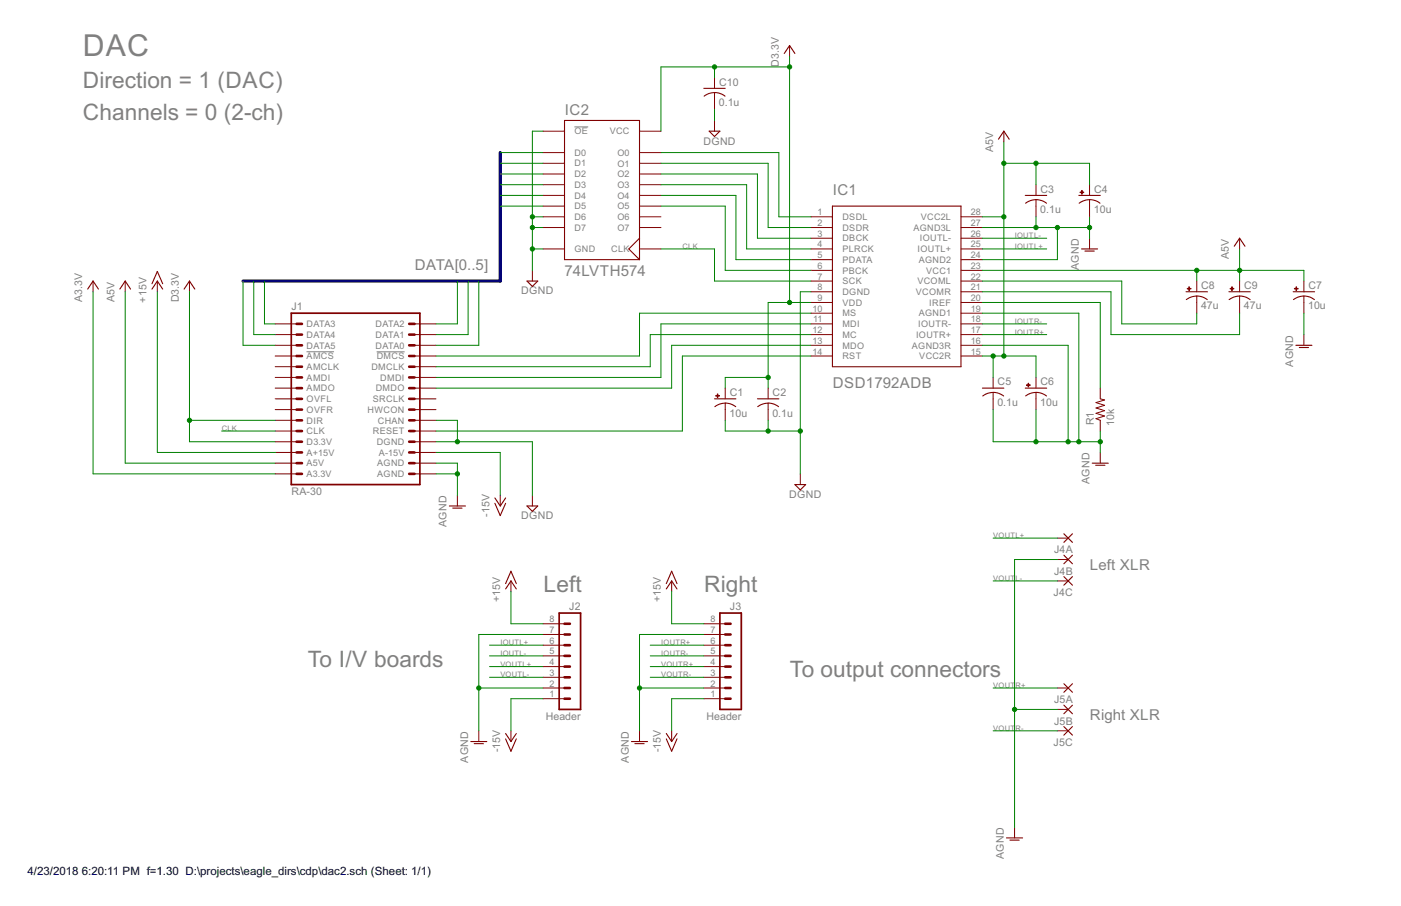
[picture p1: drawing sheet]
<svg xmlns="http://www.w3.org/2000/svg" width="432mm" height="279mm" viewBox="0 0 432 279" stroke-linecap="round" stroke-linejoin="round" font-family="sans-serif">
<g fill="#808080" stroke="#808080" stroke-width=".31">
<path d="M94.5 108.5h8.5z"/>
<path d="M116.1 108.5h8.6z"/>
<path d="M177 39.1h4.3z"/>
</g>
<g fill="#800000" stroke="#800000" stroke-width=".31">
<path d="M84.8 103.2h6.6z"/>
<path d="M84.8 106.5h6.6z"/>
<path d="M84.8 109.8h6.6z"/>
<path d="M84.8 113.1h6.6z"/>
<path d="M84.8 116.4h6.6z"/>
<path d="M84.8 119.7h6.6z"/>
<path d="M84.8 123h6.6z"/>
<path d="M84.8 126.3h6.6z"/>
<path d="M84.8 129.6h6.6z"/>
<path d="M84.8 132.9h6.6z"/>
<path d="M84.8 136.2h6.6z"/>
<path d="M84.8 139.5h6.6z"/>
<path d="M84.8 142.8h6.6z"/>
<path d="M84.8 146.1h6.6z"/>
<path d="M127.8 103.2h6.6z"/>
<path d="M127.8 106.5h6.6z"/>
<path d="M127.8 109.8h6.6z"/>
<path d="M127.8 113.1h6.6z"/>
<path d="M127.8 116.4h6.6z"/>
<path d="M127.8 119.7h6.6z"/>
<path d="M127.8 123h6.6z"/>
<path d="M127.8 126.3h6.6z"/>
<path d="M127.8 129.6h6.6z"/>
<path d="M127.8 132.9h6.6z"/>
<path d="M127.8 136.2h6.6z"/>
<path d="M127.8 139.5h6.6z"/>
<path d="M127.8 142.8h6.6z"/>
<path d="M127.8 146.1h6.6z"/>
<path d="M84.8 99.9h6.6z"/>
<path d="M127.8 99.9h6.6z"/>
<path d="M58.4 86.7v3.3z"/>
<path d="M38.6 86.7v3.3z"/>
<path d="M48.5 86.7v3.3z"/>
<path d="M154.2 152.7v3.3z"/>
<path d="M141 152.7v3.3z"/>
<path d="M164.1 152.7v3.3z"/>
<path d="M250 66.9h6.6z"/>
<path d="M250 70.2h6.6z"/>
<path d="M250 73.5h6.6z"/>
<path d="M250 76.8h6.6z"/>
<path d="M250 80.1h6.6z"/>
<path d="M250 83.4h6.6z"/>
<path d="M250 86.7h6.6z"/>
<path d="M250 90h6.6z"/>
<path d="M250 93.3h6.6z"/>
<path d="M250 96.6h6.6z"/>
<path d="M250 99.9h6.6z"/>
<path d="M250 103.2h6.6z"/>
<path d="M250 106.5h6.6z"/>
<path d="M250 109.8h6.6z"/>
<path d="M296.2 109.8h6.6z"/>
<path d="M296.2 106.5h6.6z"/>
<path d="M296.2 103.2h6.6z"/>
<path d="M296.2 99.9h6.6z"/>
<path d="M296.2 96.6h6.6z"/>
<path d="M296.2 93.3h6.6z"/>
<path d="M296.2 90h6.6z"/>
<path d="M296.2 86.7h6.6z"/>
<path d="M296.2 83.4h6.6z"/>
<path d="M296.2 80.1h6.6z"/>
<path d="M296.2 76.8h6.6z"/>
<path d="M296.2 73.5h6.6z"/>
<path d="M296.2 70.2h6.6z"/>
<path d="M296.2 66.9h6.6z"/>
<path d="M306.1 121v2z"/>
<path d="M306.1 116.4v3.3z"/>
<path d="M306.1 123v3.3z"/>
<path d="M319.3 121v2z"/>
<path d="M319.3 116.4v3.3z"/>
<path d="M319.3 123v3.3z"/>
<path d="M368.9 91.3v2z"/>
<path d="M368.9 86.7v3.3z"/>
<path d="M368.9 93.3v3.3z"/>
<path d="M339.1 119.7v3.3z"/>
<path d="M339.1 129.6v3.3z"/>
<path d="M337.8 129.1l1.3 .5z"/>
<path d="M337.8 129.1l2.6-.8z"/>
<path d="M337.8 127.5l2.6 .8z"/>
<path d="M337.8 127.5l2.6-.9z"/>
<path d="M337.8 125.8l2.6 .8z"/>
<path d="M337.8 125.8l2.6-.8z"/>
<path d="M337.8 124.2l2.6 .8z"/>
<path d="M337.8 124.2l2.6-.9z"/>
<path d="M339.1 123l1.3 .3z"/>
<path d="M28.7 86.7v3.3z"/>
<path d="M164.1 83.4v3.3z"/>
<path d="M220.2 28.6v1.9z"/>
<path d="M220.2 23.9v3.3z"/>
<path d="M220.2 30.5v3.3z"/>
<path d="M220.2 37.1v3.3z"/>
<path d="M167.4 47.1h6.6z"/>
<path d="M167.4 50.4h6.6z"/>
<path d="M167.4 53.7h6.6z"/>
<path d="M167.4 57h6.6z"/>
<path d="M167.4 60.3h6.6z"/>
<path d="M167.4 63.6h6.6z"/>
<path d="M167.4 66.9h6.6z"/>
<path d="M167.4 70.2h6.6z"/>
<path d="M197.1 47.1h6.6z"/>
<path d="M197.1 50.4h6.6z"/>
<path d="M197.1 53.7h6.6z"/>
<path d="M197.1 57h6.6z"/>
<path d="M197.1 60.3h6.6z"/>
<path d="M197.1 63.6h6.6z"/>
<path d="M197.1 66.9h6.6z"/>
<path d="M197.1 70.2h6.6z"/>
<path d="M167.4 40.4h6.6z"/>
<path d="M167.4 76.8h6.6z"/>
<path d="M197.1 76.8h6.6z"/>
<path d="M197.1 40.4h6.6z"/>
<path d="M246.7 146.1v3.3z"/>
<path d="M236.7 124.3v2z"/>
<path d="M236.7 119.7v3.3z"/>
<path d="M236.7 126.3v3.3z"/>
<path d="M223.5 124.3v2z"/>
<path d="M223.5 119.7v3.3z"/>
<path d="M223.5 126.3v3.3z"/>
<path d="M243.4 14v3.3z"/>
<path d="M339.1 139.5v3.3z"/>
<path d="M335.8 61.6v2z"/>
<path d="M335.8 57v3.3z"/>
<path d="M335.8 63.6v3.3z"/>
<path d="M319.3 61.6v2z"/>
<path d="M319.3 57v3.3z"/>
<path d="M319.3 63.6v3.3z"/>
<path d="M401.9 91.3v2z"/>
<path d="M401.9 86.7v3.3z"/>
<path d="M401.9 93.3v3.3z"/>
<path d="M382.1 91.3v2z"/>
<path d="M382.1 86.7v3.3z"/>
<path d="M382.1 93.3v3.3z"/>
<path d="M401.9 103.2v3.3z"/>
<path d="M382.1 73.5v3.3z"/>
<path d="M335.8 73.5v3.3z"/>
<path d="M309.4 40.4v3.4z"/>
<path d="M167.4 215.5h6.6z"/>
<path d="M167.4 212.2h6.6z"/>
<path d="M167.4 208.9h6.6z"/>
<path d="M167.4 205.6h6.6z"/>
<path d="M167.4 202.3h6.6z"/>
<path d="M167.4 199h6.6z"/>
<path d="M167.4 195.7h6.6z"/>
<path d="M167.4 192.4h6.6z"/>
<path d="M147.6 225.4v3.3z"/>
<path d="M157.5 179.2v3.3z"/>
<path d="M157.5 225.4v3.3z"/>
<path d="M216.9 215.5h6.6z"/>
<path d="M216.9 212.2h6.6z"/>
<path d="M216.9 208.9h6.6z"/>
<path d="M216.9 205.6h6.6z"/>
<path d="M216.9 202.3h6.6z"/>
<path d="M216.9 199h6.6z"/>
<path d="M216.9 195.7h6.6z"/>
<path d="M216.9 192.4h6.6z"/>
<path d="M197.1 225.4v3.3z"/>
<path d="M207 179.2v3.3z"/>
<path d="M207 225.4v3.3z"/>
<path d="M325.9 165.9h3.3z"/>
<path d="M325.9 172.6h3.3z"/>
<path d="M325.9 179.2h3.3z"/>
<path d="M325.9 212.2h3.3z"/>
<path d="M325.9 218.8h3.3z"/>
<path d="M325.9 225.4h3.3z"/>
<path d="M312.7 255.1v3.3z"/>
</g>
<g fill="#800000" stroke="#800000" stroke-width=".53">
<path d="M89.8 149.4h39.6z"/>
<path d="M89.8 96.6v52.8z"/>
<path d="M89.8 96.6h39.6z"/>
<path d="M129.4 96.6v52.8z"/>
<path d="M172.3 218.8h6.6z"/>
<path d="M178.9 189.1v29.7z"/>
<path d="M172.3 189.1v29.7z"/>
<path d="M172.3 189.1h6.6z"/>
<path d="M221.9 218.8h6.6z"/>
<path d="M228.5 189.1v29.7z"/>
<path d="M221.9 189.1v29.7z"/>
<path d="M221.9 189.1h6.6z"/>
</g>
<g fill="#800000" stroke="#800000" stroke-width=".8">
<path d="M91.4 146.1h1.7z"/>
<path d="M91.4 142.8h1.7z"/>
<path d="M91.4 139.5h1.7z"/>
<path d="M91.4 136.2h1.7z"/>
<path d="M91.4 132.9h1.7z"/>
<path d="M91.4 129.6h1.7z"/>
<path d="M91.4 126.3h1.7z"/>
<path d="M91.4 123h1.7z"/>
<path d="M91.4 119.7h1.7z"/>
<path d="M91.4 116.4h1.7z"/>
<path d="M91.4 113.1h1.7z"/>
<path d="M91.4 109.8h1.7z"/>
<path d="M91.4 106.5h1.7z"/>
<path d="M91.4 103.2h1.7z"/>
<path d="M126.1 146.1h1.7z"/>
<path d="M126.1 142.8h1.7z"/>
<path d="M126.1 139.5h1.7z"/>
<path d="M126.1 136.2h1.7z"/>
<path d="M126.1 132.9h1.7z"/>
<path d="M126.1 129.6h1.7z"/>
<path d="M126.1 126.3h1.7z"/>
<path d="M126.1 123h1.7z"/>
<path d="M126.1 119.7h1.7z"/>
<path d="M126.1 116.4h1.7z"/>
<path d="M126.1 113.1h1.7z"/>
<path d="M126.1 109.8h1.7z"/>
<path d="M126.1 106.5h1.7z"/>
<path d="M126.1 103.2h1.7z"/>
<path d="M91.4 99.9h1.7z"/>
<path d="M126.1 99.9h1.7z"/>
<path d="M174 208.9h1.6z"/>
<path d="M174 212.2h1.6z"/>
<path d="M174 215.5h1.6z"/>
<path d="M174 202.3h1.6z"/>
<path d="M174 205.6h1.6z"/>
<path d="M174 192.4h1.6z"/>
<path d="M174 195.7h1.6z"/>
<path d="M174 199h1.6z"/>
<path d="M223.5 208.9h1.7z"/>
<path d="M223.5 212.2h1.7z"/>
<path d="M223.5 215.5h1.7z"/>
<path d="M223.5 202.3h1.7z"/>
<path d="M223.5 205.6h1.7z"/>
<path d="M223.5 192.4h1.7z"/>
<path d="M223.5 195.7h1.7z"/>
<path d="M223.5 199h1.7z"/>
</g>
<g fill="#800000" stroke="#800000" stroke-width=".34">
<path d="M58.4 86.7l1.6 2.5z"/>
<path d="M58.4 86.7l-1.7 2.5z"/>
<path d="M38.6 86.7l1.6 2.5z"/>
<path d="M38.6 86.7l-1.7 2.5z"/>
<path d="M48.5 86.7l1.6 2.5z"/>
<path d="M48.5 86.7l-1.7 2.5z"/>
<path d="M48.5 83.7l1.6 3.8z"/>
<path d="M48.5 83.7l-1.7 3.8z"/>
<path d="M152.5 153.6l1.7 2.4z"/>
<path d="M155.8 153.6l-1.6 2.4z"/>
<path d="M152.5 155.2l1.7 3.8z"/>
<path d="M155.8 155.2l-1.6 3.8z"/>
<path d="M138.5 156h4.9z"/>
<path d="M139.6 156.7h2.8z"/>
<path d="M162.4 156h3.3z"/>
<path d="M164.1 157.7l1.6-1.7z"/>
<path d="M162.4 156l1.7 1.7z"/>
<path d="M256.6 113.1h39.6z"/>
<path d="M296.2 63.6v49.5z"/>
<path d="M256.6 63.6h39.6z"/>
<path d="M256.6 63.6v49.5z"/>
<path d="M302.8 119.7h6.6z"/>
<path d="M316 119.7h6.6z"/>
<path d="M365.5 90h6.7z"/>
<path d="M28.7 86.7l1.6 2.5z"/>
<path d="M28.7 86.7l-1.7 2.5z"/>
<path d="M162.4 86.7h3.3z"/>
<path d="M165.7 86.7l-1.6 1.6z"/>
<path d="M162.4 86.7l1.7 1.6z"/>
<path d="M216.9 27.2h6.6z"/>
<path d="M218.6 40.4h3.3z"/>
<path d="M221.9 40.4l-1.7 1.7z"/>
<path d="M218.6 40.4l1.6 1.7z"/>
<path d="M174 80.1h23.1z"/>
<path d="M197.1 73.5v6.6z"/>
<path d="M197.1 37.1v36.4z"/>
<path d="M174 37.1h23.1z"/>
<path d="M174 37.1v43z"/>
<path d="M193.8 76.8l3.3 3.3z"/>
<path d="M193.8 76.8l3.3-3.3z"/>
<path d="M245 149.4h3.3z"/>
<path d="M248.3 149.4l-1.6 1.7z"/>
<path d="M245 149.4l1.7 1.7z"/>
<path d="M233.4 123h6.7z"/>
<path d="M220.2 123h6.6z"/>
<path d="M243.4 14l1.6 2.5z"/>
<path d="M243.4 14l-1.7 2.5z"/>
<path d="M336.6 142.8h5z"/>
<path d="M337.7 143.5h2.9z"/>
<path d="M332.5 60.3h6.6z"/>
<path d="M316 60.3h6.6z"/>
<path d="M398.6 90h6.6z"/>
<path d="M378.8 90h6.6z"/>
<path d="M399.4 106.5h4.9z"/>
<path d="M400.5 107.2h2.8z"/>
<path d="M382.1 73.5l1.6 2.4z"/>
<path d="M382.1 73.5l-1.7 2.4z"/>
<path d="M333.3 76.8h5z"/>
<path d="M334.4 77.4h2.8z"/>
<path d="M309.4 40.4l1.6 2.5z"/>
<path d="M309.4 40.4l-1.7 2.5z"/>
<path d="M145.1 228.7h5z"/>
<path d="M146.2 229.3h2.8z"/>
<path d="M157.5 179.2l1.6 2.4z"/>
<path d="M157.5 179.2l-1.7 2.4z"/>
<path d="M157.5 176.2l1.6 3.8z"/>
<path d="M157.5 176.2l-1.7 3.8z"/>
<path d="M155.8 226.2l1.7 2.5z"/>
<path d="M159.1 226.2l-1.6 2.5z"/>
<path d="M155.8 227.9l1.7 3.8z"/>
<path d="M159.1 227.9l-1.6 3.8z"/>
<path d="M194.6 228.7h5z"/>
<path d="M195.7 229.3h2.8z"/>
<path d="M207 179.2l1.7 2.4z"/>
<path d="M207 179.2l-1.6 2.4z"/>
<path d="M207 176.2l1.7 3.8z"/>
<path d="M207 176.2l-1.6 3.8z"/>
<path d="M205.4 226.2l1.6 2.5z"/>
<path d="M208.7 226.2l-1.7 2.5z"/>
<path d="M205.4 227.9l1.6 3.8z"/>
<path d="M208.7 227.9l-1.7 3.8z"/>
<path d="M327.9 164.6l2.6 2.7z"/>
<path d="M330.5 164.6l-2.6 2.7z"/>
<path d="M327.9 171.2l2.6 2.7z"/>
<path d="M327.9 173.9l2.6-2.7z"/>
<path d="M327.9 177.8l2.6 2.7z"/>
<path d="M330.5 177.8l-2.6 2.7z"/>
<path d="M327.9 210.9l2.6 2.6z"/>
<path d="M327.9 213.5l2.6-2.6z"/>
<path d="M327.9 217.5l2.6 2.6z"/>
<path d="M330.5 217.5l-2.6 2.6z"/>
<path d="M327.9 224.1l2.6 2.6z"/>
<path d="M330.5 224.1l-2.6 2.6z"/>
<path d="M310.2 258.4h5z"/>
<path d="M311.3 259.1h2.8z"/>
</g>
<g fill="none" stroke="#800000" stroke-width=".34">
<path d="M220.2 28.5l1.7 .3 1.6 .9M220.2 28.6l-1.7 .2-1.5 .9M316.1 62.7a5.3 5.3 0 0 1 6.4 0M332.6 62.7a5.3 5.3 0 0 1 6.4 0M365.6 92.4a5.3 5.3 0 0 1 6.5 0M378.8 92.4a5.3 5.3 0 0 1 6.5 0M398.7 92.4a5.3 5.3 0 0 1 6.4 0M223.5 124.3l1.7 .3 1.6 .8M223.5 124.3l-1.7 .3-1.5 .8M236.7 124.3l1.7 .3 1.6 .8M236.7 124.3l-1.6 .3-1.6 .8M306.1 121l1.7 .3 1.5 .8"/>
<path d="M306.1 121l-1.7 .3-1.5 .8M319.3 121l1.7 .3 1.5 .8M319.3 121l-1.7 .3-1.5 .8"/>
</g>
<g fill="#800000" stroke="#800000" stroke-width=".31">
<path d="M316.4 118.7h1.1v.2h-1.1z"/>
<path d="M316.9 118.2h.1v1.1h-.1z"/>
<path d="M365.9 88.9h1.2v.2h-1.2z"/>
<path d="M366.4 88.5h.2v1.1h-.2z"/>
<path d="M220.6 122h1.1v.2h-1.1z"/>
<path d="M221.1 121.5h.2v1.1h-.2z"/>
<path d="M332.9 59.2h1.1v.2h-1.1z"/>
<path d="M333.4 58.7h.1v1.2h-.1z"/>
<path d="M398.9 88.9h1.2v.2h-1.2z"/>
<path d="M399.4 88.5h.2v1.1h-.2z"/>
<path d="M379.1 88.9h1.2v.2h-1.2z"/>
<path d="M379.6 88.5h.2v1.1h-.2z"/>
</g>
<g fill="#000080" stroke="#000080" stroke-width=".99">
<path d="M74.9 86.7h79.3z"/>
<path d="M154.2 47.1v39.6z"/>
</g>
<g fill="#008000" stroke="#008000" stroke-width=".31">
<path d="M134.4 142.8h6.6z"/>
<path d="M141 142.8v3.3z"/>
<path d="M141 146.1v6.6z"/>
<path d="M134.4 146.1h6.6z"/>
<path d="M339.1 132.9v3.3z"/>
<path d="M339.1 136.2v3.3z"/>
<path d="M319.3 126.3v9.9z"/>
<path d="M319.3 136.2h9.9z"/>
<path d="M329.2 136.2h3.3z"/>
<path d="M332.5 136.2h6.6z"/>
<path d="M306.1 126.3v9.9z"/>
<path d="M306.1 136.2h13.2z"/>
<path d="M302.8 106.5h26.4z"/>
<path d="M329.2 106.5v29.7z"/>
<path d="M302.8 96.6h29.7z"/>
<path d="M332.5 96.6v39.6z"/>
<path d="M401.9 96.6v6.6z"/>
<path d="M302.8 70.2h16.5z"/>
<path d="M319.3 70.2h6.6z"/>
<path d="M325.9 70.2h9.9z"/>
<path d="M335.8 70.2v3.3z"/>
<path d="M335.8 66.9v3.3z"/>
<path d="M319.3 66.9v3.3z"/>
<path d="M302.8 80.1h23.1z"/>
<path d="M325.9 70.2v9.9z"/>
<path d="M147.6 212.2h19.8z"/>
<path d="M147.6 195.7h19.8z"/>
<path d="M147.6 195.7v16.5z"/>
<path d="M147.6 212.2v13.2z"/>
<path d="M197.1 212.2h19.8z"/>
<path d="M197.1 195.7h19.8z"/>
<path d="M197.1 195.7v16.5z"/>
<path d="M197.1 212.2v13.2z"/>
<path d="M312.7 172.6h13.2z"/>
<path d="M312.7 218.8h13.2z"/>
<path d="M312.7 172.6v46.2z"/>
<path d="M312.7 218.8v36.3z"/>
<path d="M134.4 139.5h19.8z"/>
<path d="M154.2 139.5v13.2z"/>
<path d="M157.5 215.5h9.9z"/>
<path d="M157.5 215.5v9.9z"/>
<path d="M207 215.5h9.9z"/>
<path d="M207 215.5v9.9z"/>
<path d="M134.4 136.2h6.6z"/>
<path d="M141 136.2h23.1z"/>
<path d="M164.1 136.2v16.5z"/>
<path d="M134.4 129.6h6.6z"/>
<path d="M141 129.6v6.6z"/>
<path d="M164.1 40.4h3.3z"/>
<path d="M164.1 40.4v26.5z"/>
<path d="M164.1 66.9v3.3z"/>
<path d="M164.1 70.2v6.6z"/>
<path d="M164.1 76.8h3.3z"/>
<path d="M164.1 70.2h3.3z"/>
<path d="M164.1 66.9h3.3z"/>
<path d="M164.1 76.8v6.6z"/>
<path d="M220.2 33.8v3.3z"/>
<path d="M246.7 90h3.3z"/>
<path d="M246.7 90v42.9z"/>
<path d="M246.7 132.9v13.2z"/>
<path d="M223.5 129.6v3.3z"/>
<path d="M223.5 132.9h13.2z"/>
<path d="M236.7 132.9h10z"/>
<path d="M236.7 129.6v3.3z"/>
<path d="M58.4 136.2h26.4z"/>
<path d="M58.4 129.6v6.6z"/>
<path d="M58.4 90v39.6z"/>
<path d="M58.4 129.6h26.4z"/>
<path d="M243.4 93.3h6.6z"/>
<path d="M236.7 93.3h6.7z"/>
<path d="M236.7 93.3v23.1z"/>
<path d="M236.7 116.4v3.3z"/>
<path d="M223.5 116.4h13.2z"/>
<path d="M223.5 116.4v3.3z"/>
<path d="M243.4 17.3v3.3z"/>
<path d="M243.4 20.6v72.7z"/>
<path d="M220.2 20.6v3.3z"/>
<path d="M220.2 20.6h23.2z"/>
<path d="M203.7 20.6v19.8z"/>
<path d="M203.7 20.6h16.5z"/>
<path d="M48.5 139.5h36.3z"/>
<path d="M48.5 90v49.5z"/>
<path d="M157.5 192.4h9.9z"/>
<path d="M157.5 182.5v9.9z"/>
<path d="M207 192.4h9.9z"/>
<path d="M207 182.5v9.9z"/>
<path d="M38.6 142.8h46.2z"/>
<path d="M38.6 90v52.8z"/>
<path d="M302.8 83.4h66.1z"/>
<path d="M368.9 83.4h13.2z"/>
<path d="M382.1 83.4h19.8z"/>
<path d="M401.9 83.4v3.3z"/>
<path d="M382.1 83.4v3.3z"/>
<path d="M368.9 83.4v3.3z"/>
<path d="M382.1 76.8v6.6z"/>
<path d="M302.8 66.9h6.6z"/>
<path d="M309.4 50.4v16.5z"/>
<path d="M309.4 43.8v6.6z"/>
<path d="M335.8 50.4v6.6z"/>
<path d="M319.3 50.4h16.5z"/>
<path d="M309.4 50.4h9.9z"/>
<path d="M319.3 50.4v6.6z"/>
<path d="M302.8 109.8h3.3z"/>
<path d="M306.1 109.8h3.3z"/>
<path d="M309.4 109.8h9.9z"/>
<path d="M319.3 109.8v6.6z"/>
<path d="M306.1 109.8v6.6z"/>
<path d="M309.4 66.9v42.9z"/>
<path d="M28.7 146.1h56.1z"/>
<path d="M28.7 90v56.1z"/>
<path d="M134.4 132.9h75.9z"/>
<path d="M210.3 109.8v23.1z"/>
<path d="M210.3 109.8h39.7z"/>
<path d="M134.4 119.7h72.6z"/>
<path d="M207 106.5v13.2z"/>
<path d="M207 106.5h43z"/>
<path d="M134.4 116.4h69.3z"/>
<path d="M203.7 99.9v16.5z"/>
<path d="M203.7 99.9h46.3z"/>
<path d="M134.4 113.1h66z"/>
<path d="M200.4 103.2v9.9z"/>
<path d="M200.4 103.2h49.6z"/>
<path d="M134.4 109.8h62.7z"/>
<path d="M197.1 96.6v13.2z"/>
<path d="M197.1 96.6h52.9z"/>
<path d="M203.7 47.1h36.4z"/>
<path d="M240.1 47.1v19.8z"/>
<path d="M240.1 66.9h9.9z"/>
<path d="M203.7 50.4h33z"/>
<path d="M236.7 50.4v19.8z"/>
<path d="M236.7 70.2h13.3z"/>
<path d="M203.7 53.7h29.7z"/>
<path d="M233.4 53.7v19.8z"/>
<path d="M233.4 73.5h16.6z"/>
<path d="M203.7 57h26.4z"/>
<path d="M230.1 57v19.8z"/>
<path d="M230.1 76.8h19.9z"/>
<path d="M203.7 60.3h23.1z"/>
<path d="M226.8 60.3v19.8z"/>
<path d="M226.8 80.1h23.2z"/>
<path d="M203.7 63.6h19.8z"/>
<path d="M223.5 63.6v19.8z"/>
<path d="M223.5 83.4h26.5z"/>
<path d="M147.6 86.7v19.8z"/>
<path d="M134.4 106.5h13.2z"/>
<path d="M154.2 47.1h13.2z"/>
<path d="M144.3 86.7v16.5z"/>
<path d="M134.4 103.2h9.9z"/>
<path d="M154.2 50.4h13.2z"/>
<path d="M141 86.7v13.2z"/>
<path d="M134.4 99.9h6.6z"/>
<path d="M154.2 53.7h13.2z"/>
<path d="M74.9 86.7v19.8z"/>
<path d="M74.9 106.5h9.9z"/>
<path d="M154.2 63.6h13.2z"/>
<path d="M78.2 86.7v16.5z"/>
<path d="M78.2 103.2h6.6z"/>
<path d="M154.2 60.3h13.2z"/>
<path d="M81.5 86.7v13.2z"/>
<path d="M81.5 99.9h3.3z"/>
<path d="M154.2 57h13.2z"/>
<path d="M68.3 132.9h16.5z"/>
<path d="M203.7 76.8h16.5z"/>
<path d="M220.2 76.8v9.9z"/>
<path d="M220.2 86.7h29.8z"/>
<path d="M302.8 93.3h36.3z"/>
<path d="M339.1 93.3v26.4z"/>
<path d="M368.9 96.6v3.3z"/>
<path d="M345.7 99.9h23.2z"/>
<path d="M345.7 86.7v13.2z"/>
<path d="M302.8 86.7h42.9z"/>
<path d="M382.1 96.6v6.6z"/>
<path d="M342.4 103.2h39.7z"/>
<path d="M342.4 90v13.2z"/>
<path d="M302.8 90h39.6z"/>
<path d="M302.8 73.5h19.8z"/>
<path d="M150.9 202.3h16.5z"/>
<path d="M302.8 76.8h19.8z"/>
<path d="M150.9 199h16.5z"/>
<path d="M302.8 99.9h19.8z"/>
<path d="M200.4 202.3h16.5z"/>
<path d="M302.8 103.2h19.8z"/>
<path d="M200.4 199h16.5z"/>
<path d="M150.9 205.6h16.5z"/>
<path d="M306.1 165.9h19.8z"/>
<path d="M150.9 208.9h16.5z"/>
<path d="M306.1 179.2h19.8z"/>
<path d="M200.4 205.6h16.5z"/>
<path d="M306.1 212.2h19.8z"/>
<path d="M200.4 208.9h16.5z"/>
<path d="M306.1 225.4h19.8z"/>
<circle cx="141" cy="146.1" r=".66"/>
<circle cx="339.1" cy="136.2" r=".66"/>
<circle cx="319.3" cy="136.2" r=".66"/>
<circle cx="329.2" cy="136.2" r=".66"/>
<circle cx="332.5" cy="136.2" r=".66"/>
<circle cx="335.8" cy="70.2" r=".66"/>
<circle cx="319.3" cy="70.2" r=".66"/>
<circle cx="325.9" cy="70.2" r=".66"/>
<circle cx="147.6" cy="212.2" r=".66"/>
<circle cx="197.1" cy="212.2" r=".66"/>
<circle cx="312.7" cy="218.8" r=".66"/>
<circle cx="141" cy="136.2" r=".66"/>
<circle cx="164.1" cy="70.2" r=".66"/>
<circle cx="164.1" cy="66.9" r=".66"/>
<circle cx="164.1" cy="76.8" r=".66"/>
<circle cx="246.7" cy="132.9" r=".66"/>
<circle cx="236.7" cy="132.9" r=".66"/>
<circle cx="58.4" cy="129.6" r=".66"/>
<circle cx="236.7" cy="116.4" r=".66"/>
<circle cx="243.4" cy="93.3" r=".66"/>
<circle cx="243.4" cy="20.6" r=".66"/>
<circle cx="220.2" cy="20.6" r=".66"/>
<circle cx="382.1" cy="83.4" r=".66"/>
<circle cx="368.9" cy="83.4" r=".66"/>
<circle cx="309.4" cy="50.4" r=".66"/>
<circle cx="319.3" cy="50.4" r=".66"/>
<circle cx="306.1" cy="109.8" r=".66"/>
<circle cx="309.4" cy="66.9" r=".66"/>
<circle cx="309.4" cy="109.8" r=".66"/>
</g>
<text font-size="10.4" fill="#808080" x="25.5" y="17.3">DAC</text>
<g font-size="7.8" fill="#808080">
<text x="25.5" y="27.2">Direction = 1 (DAC)</text>
<text x="25.5" y="37.1">Channels = 0 (2-ch)</text>
<text x="167.5" y="182.5">Left</text>
<text x="217" y="182.5">Right</text>
<text x="94.8" y="205.6">To I/V boards</text>
<text x="243.5" y="208.9">To output connectors</text>
</g>
<g font-size="5.2" fill="#808080">
<text x="174.1" y="35.5">IC2</text>
<text x="256.6" y="60.3">IC1</text>
<text x="127.8" y="83.4">DATA[0..5]</text>
<text x="174" y="85">74LVTH574</text>
<text x="256.6" y="119.7">DSD1792ADB</text>
<text x="335.9" y="175.8">Left XLR</text>
<text x="335.9" y="222.1">Right XLR</text>
</g>
<g font-size="4">
<text x="8.5" y="269.9">4/23/2018</text>
<text x="25.2" y="269.9">6:20:11 PM f=1.30 D:\projects\eagle_dirs\cdp\dac2.sch (Sheet: 1/1)</text>
</g>
<g font-size="3.6" fill="#808080">
<text x="240" y="20.6" transform="rotate(-90 240 20.6)">D3.3V</text>
<text x="221.6" y="26.4">C10</text>
<text x="221.5" y="32.7">0.1u</text>
<text x="216.8" y="44.6">DGND</text>
<text x="306.1" y="47" transform="rotate(-90 306.1 47)">A5V</text>
<text x="320.7" y="59.4">C3</text>
<text x="337.2" y="59.4">C4</text>
<text x="320.6" y="65.7">0.1u</text>
<text x="337.1" y="65.7">10u</text>
<text x="332.5" y="83.3" transform="rotate(-90 332.5 83.3)">AGND</text>
<text x="378.8" y="80" transform="rotate(-90 378.8 80)">A5V</text>
<text x="370.2" y="89.2">C8</text>
<text x="383.4" y="89.2">C9</text>
<text x="403.2" y="89.2">C7</text>
<text x="25.4" y="93.2" transform="rotate(-90 25.4 93.2)">A3.3V</text>
<text x="35.3" y="93.2" transform="rotate(-90 35.3 93.2)">A5V</text>
<text x="45.2" y="93.3" transform="rotate(-90 45.2 93.3)">+15V</text>
<text x="55.1" y="93.2" transform="rotate(-90 55.1 93.2)">D3.3V</text>
<text x="89.8" y="95.6">J1</text>
<text x="160.7" y="90.8">DGND</text>
<text x="370.2" y="95.4">47u</text>
<text x="383.4" y="95.4">47u</text>
<text x="403.2" y="95.4">10u</text>
<text x="398.6" y="113" transform="rotate(-90 398.6 113)">AGND</text>
<text x="307.5" y="118.9">C5</text>
<text x="320.7" y="118.9">C6</text>
<text x="224.9" y="122.2">C1</text>
<text x="238.1" y="122.2">C2</text>
<text x="307.4" y="125.2">0.1u</text>
<text x="320.6" y="125.2">10u</text>
<text x="224.8" y="128.5">10u</text>
<text x="238.1" y="128.5">0.1u</text>
<text x="337.2" y="131.2" transform="rotate(-90 337.2 131.2)">R1</text>
<text x="343.4" y="131.3" transform="rotate(-90 343.4 131.3)">10k</text>
<text x="335.8" y="149.4" transform="rotate(-90 335.8 149.4)">AGND</text>
<text x="89.8" y="152.7">RA-30</text>
<text x="243.2" y="153.6">DGND</text>
<text x="150.9" y="159.3" transform="rotate(-90 150.9 159.3)">-15V</text>
<text x="160.7" y="160.2">DGND</text>
<text x="137.7" y="162.6" transform="rotate(-90 137.7 162.6)">AGND</text>
<text x="324.9" y="170.7">J4A</text>
<text x="324.9" y="177.3">J4B</text>
<text x="154.2" y="185.8" transform="rotate(-90 154.2 185.8)">+15V</text>
<text x="203.7" y="185.8" transform="rotate(-90 203.7 185.8)">+15V</text>
<text x="324.7" y="183.9">J4C</text>
<text x="175.4" y="188.1">J2</text>
<text x="225" y="188.1">J3</text>
<text x="324.9" y="216.9">J5A</text>
<text x="168.2" y="222.1">Header</text>
<text x="217.7" y="222.1">Header</text>
<text x="324.9" y="223.5">J5B</text>
<text x="154.2" y="232" transform="rotate(-90 154.2 232)">-15V</text>
<text x="203.7" y="232" transform="rotate(-90 203.7 232)">-15V</text>
<text x="324.7" y="230.1">J5C</text>
<text x="144.3" y="235.2" transform="rotate(-90 144.3 235.2)">AGND</text>
<text x="193.8" y="235.2" transform="rotate(-90 193.8 235.2)">AGND</text>
<text x="309.4" y="265" transform="rotate(-90 309.4 265)">AGND</text>
</g>
<g font-size="3.1" fill="#808080">
<text x="177.1" y="41.4">OE</text>
<text x="187.9" y="41.4">VCC</text>
<text x="177.1" y="48">D0</text>
<text x="177.1" y="51.3">D1</text>
<text x="190.3" y="48.1">O0</text>
<text x="190.3" y="51.4">O1</text>
<text x="177.1" y="54.6">D2</text>
<text x="177.1" y="58">D3</text>
<text x="190.3" y="54.7">O2</text>
<text x="190.3" y="58">O3</text>
<text x="177.1" y="61.3">D4</text>
<text x="177.1" y="64.6">D5</text>
<text x="190.3" y="61.3">O4</text>
<text x="190.3" y="64.6">O5</text>
<text x="177.1" y="67.9">D6</text>
<text x="177.1" y="71.2">D7</text>
<text x="190.3" y="67.9">O6</text>
<text x="190.3" y="71.2">O7</text>
<text x="252" y="66.4">1</text>
<text x="252" y="69.7">2</text>
<text x="259.6" y="67.9">DSDL</text>
<text x="259.6" y="71.2">DSDR</text>
<text x="281.5" y="71.2">AGND3L</text>
<text x="283.8" y="67.9">VCC2L</text>
<text x="299.2" y="69.7">27</text>
<text x="299.2" y="66.4">28</text>
<text x="177.1" y="77.8">GND</text>
<text x="188.4" y="77.8">CLK</text>
<text x="252" y="73">3</text>
<text x="252" y="76.3">4</text>
<text x="259.6" y="74.5">DBCK</text>
<text x="259.6" y="77.8">PLRCK</text>
<text x="282.8" y="77.8">IOUTL+</text>
<text x="283.5" y="74.5">IOUTL-</text>
<text x="299.2" y="76.3">25</text>
<text x="299.2" y="73">26</text>
<text x="252" y="79.6">5</text>
<text x="252" y="82.9">6</text>
<text x="259.6" y="81.1">PDATA</text>
<text x="283.2" y="81.1">AGND2</text>
<text x="299.2" y="82.9">23</text>
<text x="299.2" y="79.6">24</text>
<text x="252" y="86.2">7</text>
<text x="252" y="89.5">8</text>
<text x="259.6" y="84.4">PBCK</text>
<text x="259.6" y="87.7">SCK</text>
<text x="282.7" y="87.7">VCOML</text>
<text x="285.4" y="84.4">VCC1</text>
<text x="299.2" y="89.5">21</text>
<text x="299.2" y="86.2">22</text>
<text x="252" y="92.8">9</text>
<text x="259.6" y="91">DGND</text>
<text x="259.6" y="94.3">VDD</text>
<text x="282.3" y="91">VCOMR</text>
<text x="286.4" y="94.3">IREF</text>
<text x="299.2" y="92.8">20</text>
<text x="94.5" y="100.9">DATA3</text>
<text x="115.8" y="100.9">DATA2</text>
<text x="250.4" y="96.1">10</text>
<text x="250.6" y="99.4">11</text>
<text x="259.6" y="97.6">MS</text>
<text x="259.6" y="100.9">MDI</text>
<text x="283" y="100.9">IOUTR-</text>
<text x="283.2" y="97.6">AGND1</text>
<text x="299.2" y="99.4">18</text>
<text x="299.2" y="96.1">19</text>
<text x="94.5" y="104.2">DATA4</text>
<text x="94.5" y="107.5">DATA5</text>
<text x="115.8" y="104.2">DATA1</text>
<text x="115.8" y="107.5">DATA0</text>
<text x="250.4" y="102.7">12</text>
<text x="250.4" y="106">13</text>
<text x="259.6" y="104.2">MC</text>
<text x="259.6" y="107.5">MDO</text>
<text x="281" y="107.5">AGND3R</text>
<text x="282.3" y="104.2">IOUTR+</text>
<text x="299.2" y="106">16</text>
<text x="299.2" y="102.7">17</text>
<text x="94.5" y="110.8">AMCS</text>
<text x="116.1" y="110.8">DMCS</text>
<text x="250.4" y="109.3">14</text>
<text x="259.6" y="110.8">RST</text>
<text x="283.3" y="110.8">VCC2R</text>
<text x="299.2" y="109.3">15</text>
<text x="94.5" y="114.1">AMCLK</text>
<text x="94.5" y="117.4">AMDI</text>
<text x="114.5" y="114.1">DMCLK</text>
<text x="117.2" y="117.4">DMDI</text>
<text x="94.5" y="120.7">AMDO</text>
<text x="94.5" y="124">OVFL</text>
<text x="114.9" y="124">SRCLK</text>
<text x="115.8" y="120.7">DMDO</text>
<text x="94.5" y="127.3">OVFR</text>
<text x="94.5" y="130.6">DIR</text>
<text x="113.3" y="127.3">HWCON</text>
<text x="116.4" y="130.6">CHAN</text>
<text x="94.5" y="133.9">CLK</text>
<text x="94.5" y="137.2">D3.3V</text>
<text x="114.9" y="133.9">RESET</text>
<text x="116.1" y="137.2">DGND</text>
<text x="94.5" y="140.5">A+15V</text>
<text x="94.5" y="143.8">A5V</text>
<text x="116.3" y="143.8">AGND</text>
<text x="116.8" y="140.5">A-15V</text>
<text x="94.5" y="147.1">A3.3V</text>
<text x="116.3" y="147.1">AGND</text>
<text x="169.4" y="191.9">8</text>
<text x="218.9" y="191.9">8</text>
<text x="169.4" y="195.2">7</text>
<text x="218.9" y="195.2">7</text>
<text x="169.4" y="201.8">5</text>
<text x="169.4" y="198.5">6</text>
<text x="218.9" y="201.8">5</text>
<text x="218.9" y="198.5">6</text>
<text x="169.4" y="208.4">3</text>
<text x="169.4" y="205.1">4</text>
<text x="218.9" y="208.4">3</text>
<text x="218.9" y="205.1">4</text>
<text x="169.4" y="215">1</text>
<text x="169.4" y="211.7">2</text>
<text x="218.9" y="215">1</text>
<text x="218.9" y="211.7">2</text>
</g>
<g font-size="2.6" fill="#808080">
<text x="210.4" y="76.8">CLK</text>
<text x="312.7" y="73.5">IOUTL-</text>
<text x="312.7" y="76.8">IOUTL+</text>
<text x="312.7" y="99.9">IOUTR-</text>
<text x="312.7" y="103.2">IOUTR+</text>
<text x="68.3" y="132.9">CLK</text>
<text x="306.1" y="165.9">VOUTL+</text>
<text x="306.1" y="179.2">VOUT</text>
<text x="313" y="179.2">L-</text>
<text x="154.2" y="202.3">IOUTL-</text>
<text x="154.2" y="199">IOUTL+</text>
<text x="203.8" y="202.3">IOUTR-</text>
<text x="203.8" y="199">IOUTR+</text>
<text x="154.2" y="205.6">VOUTL+</text>
<text x="154.2" y="208.9">VOUTL-</text>
<text x="203.8" y="205.6">VOUTR+</text>
<text x="203.8" y="208.9">VOUTR-</text>
<text x="306.1" y="212.2">VOUT</text>
<text x="313" y="212.2">R+</text>
<text x="306.1" y="225.4">VOUT</text>
<text x="313" y="225.4">R-</text>
</g>
</svg>
